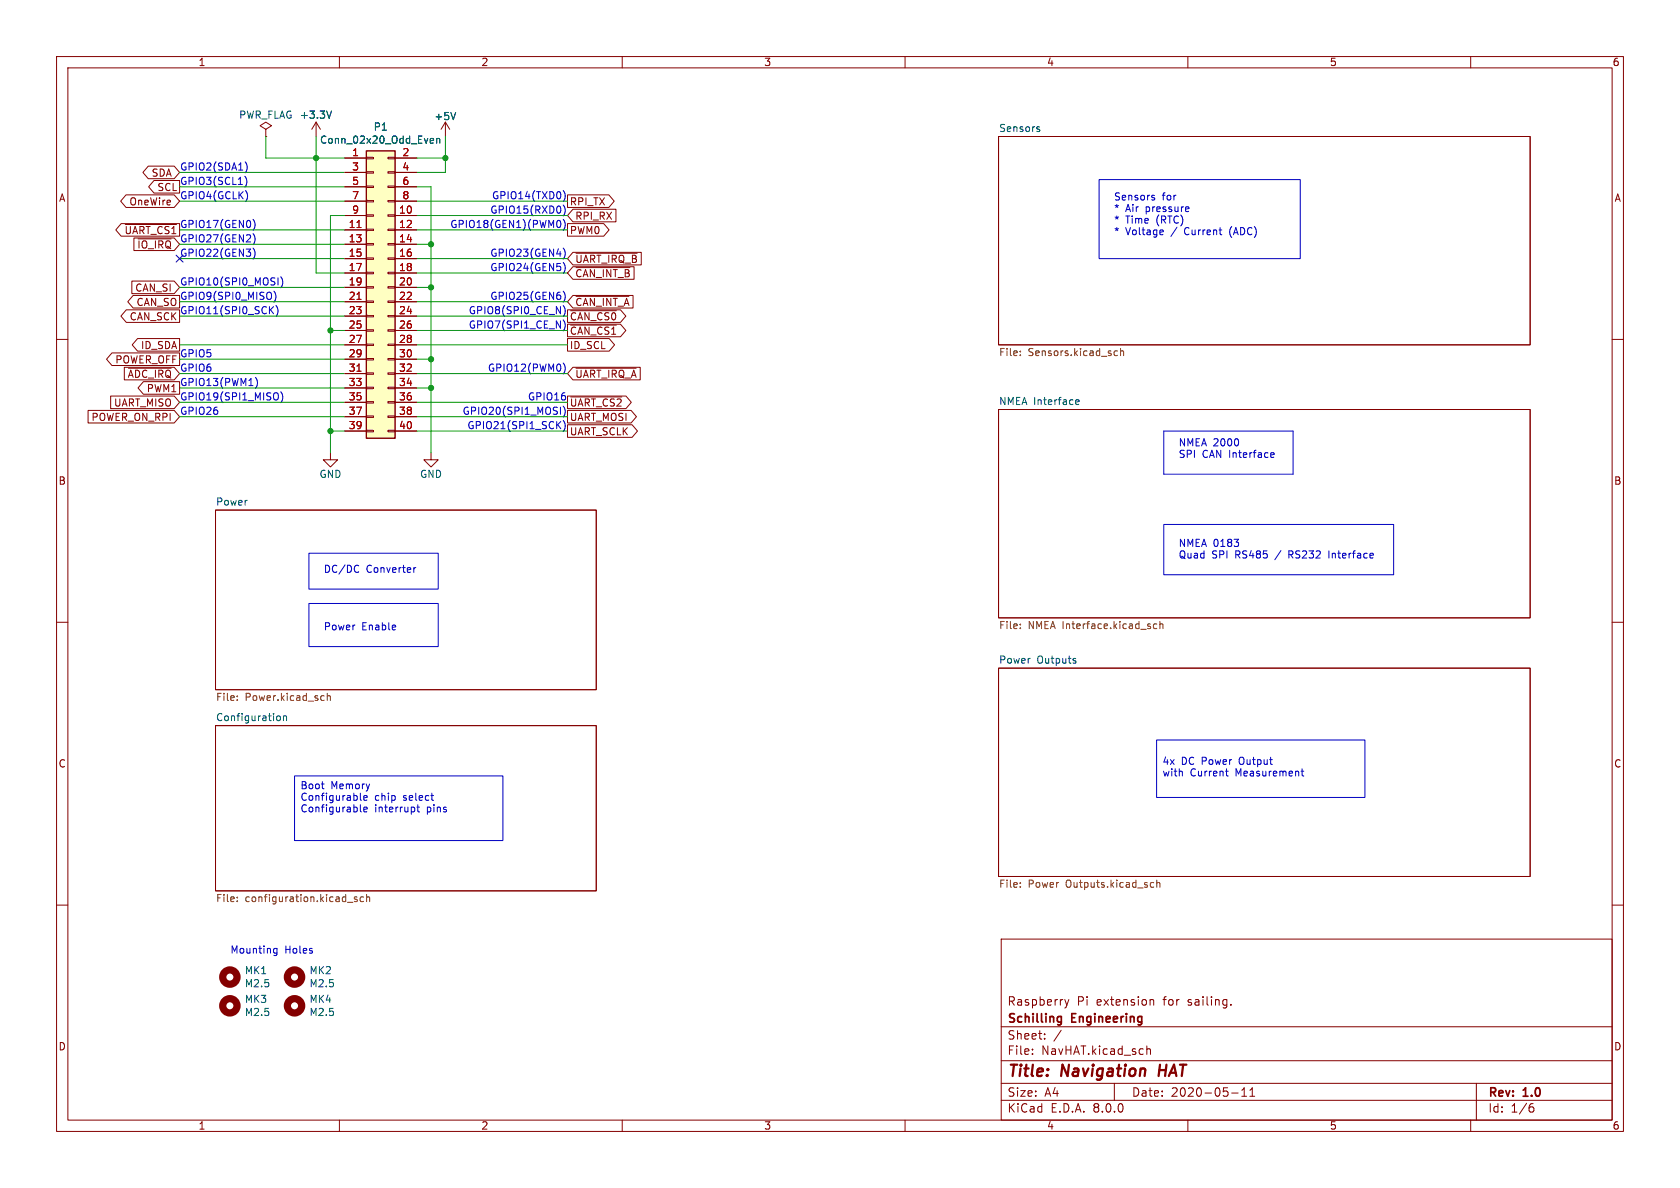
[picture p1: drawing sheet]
<svg xmlns="http://www.w3.org/2000/svg" width="297mm" height="210mm" viewBox="0 0 297 210" stroke-linecap="round" stroke-linejoin="round" font-family="sans-serif">
<g fill="none" stroke="#840000" stroke-width=".18">
<path d="M10 10h277v190h-277zM12 12h273v186h-273zM60 10v2M110 10v2M160 10v2M210 10v2M260 10v2M47 22.9l1-.7-1-.6-1 .6 1 .7v1.2M47 24.1h.1M55.9 21.6l-.8 1.3M55.9 21.6v2.5M55.9 21.6l.7 1.3"/>
<path d="M176.5 24.1h94v36.9h-94zM10 60h2M285 60h2M176.5 72.4h94v36.8h-94zM38.1 90.2h67.3v31.7h-67.3zM58.4 80v1.3h1.3l-1.3 1.3-1.3-1.3h1.3M76.2 80v1.3h1.3l-1.3 1.3-1.3-1.3h1.3M10 110h2M176.5 118.1h94v36.8h-94zM285 110h2M38.1 128.3h67.3v29.2h-67.3zM10 160h2"/>
<path d="M285 160h2M177 166h108v32h-108zM188.2 176.7l.4 1M188.6 177.7l-.1 .4-.3 .1M189 176.7l-.4 1M203.4 176.8h.5l.1 .9M217.6 177.6v.1M60 198v2M110 198v2M160 198v2M177 194.5h108M177 191.5h108"/>
<path d="M177 187.5h108M177 181.5h108M182.5 186.3v.1M182.5 185.5v.1M184.7 183.6v.1M184.7 182.8v.1M187.6 182.1l-1.3 2M197 191.5v3M202.7 184.9v1.5M202.7 185.5l.3-.1 .3 .1 .1 .9M210 198v2M217.7 193.2h1.2"/>
<path d="M219.5 193.8h.9M219.5 192.7l.5-.4v1.5M221 193.8h.8M221 192.7l.4-.4v1.5M260 198v2M261 191.5v6.5M270.6 195.7h.3l.3 .3-.1 .5-.5 .1M271 195.1l-.4 .1"/>
</g>
<path d="M205.1 188.2l-.3 2" fill="none" stroke="#840000" stroke-width=".4"/>
<path d="M187.2 179.7l.4 .1M187.6 179.7v1.2l-.1 .2-.4 .1M187.6 180.6l-.4 .1" fill="none" stroke="#840000" stroke-width=".3"/>
<path d="M58.6 19.6l-.4 1.3M183.5 22.8l.3 .1v.2l-.2 .2h-.2M183.5 22.4l.3 .1M190.2 71.1l.6-.1-.1-.3h-.3l-.2 .1v.7h.5M190.1 116.8l.1 .2-.1 .2M190.1 116.4h.1M49 126.6l.3-.1 .3 .3-.1 .5-.2 .1-.3-.1M50.1 126.7l.2-.2 .3 .1 .1 .8M50.1 126.5v.9" fill="none" stroke="#006464" stroke-width=".18"/>
<g fill="none" stroke="#725600" stroke-width=".18">
<path d="M180.4 62.1v.1M180.4 62.7v.2M197.1 62.8h.5M197.1 62.1h.5M198.1 62.1l.2-.1 .3 .1v.8M198.1 61.6v1.3M180.4 110.3v.2M180.4 111v.1M204.5 110.3h-.4l-.2 .2 .1 .6h.5M205.1 109.9v1.2M205.1 110.4l.1-.1h.3l.1 .8M41.9 123v.2"/>
<path d="M41.9 123.7v.1M57.2 123h.1M57.3 123.8h-.1M57.9 122.6v1.2M57.9 123.1l.1-.1h.3l.1 .8M41.9 159.3v.1M41.9 158.6v.1M61.4 159.5h1M63.1 158.6l-.3-.1-.2 .2 .1 .2 .4 .1v.3h-.5M64.3 158.6l-.4-.1-.2 .3 .1 .5h.5M64.8 158.7l.2-.2 .3 .1 .1 .8M64.8 158.1v1.3"/>
<path d="M180.4 156.7v.1M180.4 156.1v.1M203.5 156.8h.5M203.5 156.1h.5M204.5 156.1l.2-.1 .3 .1 .1 .7M204.5 155.6v1.2"/>
</g>
<g fill="none" stroke="#840000" stroke-width="1.3">
<circle cx="40.6" cy="172.7" r="1.27"/>
<circle cx="40.6" cy="177.8" r="1.27"/>
<circle cx="52.1" cy="177.8" r="1.27"/>
<circle cx="52.1" cy="172.7" r="1.27"/>
</g>
<path d="M64.8 26.7h5v50.8h-5z" fill="#ffffc2"/>
<g fill="none" stroke="#840000" stroke-width=".18">
<path d="M21.4 39.5h10.3v2.3h-10.3l-.9-1.2zM22.1 39.7h9.1M22.3 34.4h8.5l.9 1.2-.9 1.1h-8.5l-1-1.1zM26.2 29.4h4.6l.9 1.1-.9 1.1h-4.6l-.9-1.1zM27.2 31.9h4.5v2.2h-4.5l-.9-1.1zM61 27.9h3.8M61 38.1h3.8M61 30.5h3.8M61 33h3.8M61 35.6h3.8M64.8 38h1.2v.2h-1.2zM64.8 35.4h1.2v.3h-1.2z"/>
<path d="M64.8 32.9h1.2v.2h-1.2zM64.8 30.4h1.2v.2h-1.2zM64.8 27.8h1.2v.3h-1.2zM68.6 38h1.2v.2h-1.2zM68.6 35.4h1.2v.3h-1.2zM68.6 32.9h1.2v.2h-1.2zM68.6 30.4h1.2v.2h-1.2zM68.6 27.8h1.2v.3h-1.2zM69.8 27.9h3.9M69.8 38.1h3.9M69.8 30.5h3.9M69.8 33h3.9"/>
<path d="M69.8 35.6h3.9M78.7 21.6l-.7 1.3M78.7 21.6v2.5M78.7 21.6l.8 1.3M100.3 39.5h6.4l1 1.1-1 1.2h-6.4zM100.3 34.4h7.3l1 1.2-1 1.1h-7.3zM101.3 37h7.6v2.2h-7.6l-1-1.1zM22.3 54.8h9.4v2.2h-9.4l-.9-1.1zM23.3 49.7h7.5l.9 1.1-.9 1.1h-7.5zM23.5 52.2h8.2v2.3h-8.2l-.9-1.2zM23.7 42.1h7.1l.9 1.1-.9 1.1h-7.1zM24.3 59.8h7.4v2.3h-7.4l-.9-1.1z"/>
<path d="M24.4 42.2h5.9M61 40.6h3.8M61 43.2h3.8M61 45.7h3.8M61 48.3h3.8M61 50.8h3.8M61 53.3h3.8M61 55.9h3.8M61 58.4h3.8M64.8 58.3h1.2v.2h-1.2zM64.8 55.8h1.2v.2h-1.2zM64.8 53.2h1.2v.3h-1.2z"/>
<path d="M64.8 50.7h1.2v.2h-1.2zM64.8 48.1h1.2v.3h-1.2zM64.8 45.6h1.2v.2h-1.2zM64.8 43.1h1.2v.2h-1.2zM64.8 40.5h1.2v.3h-1.2zM68.6 58.3h1.2v.2h-1.2zM68.6 55.8h1.2v.2h-1.2zM68.6 53.2h1.2v.3h-1.2zM68.6 50.7h1.2v.2h-1.2zM68.6 48.1h1.2v.3h-1.2zM68.6 45.6h1.2v.2h-1.2zM68.6 43.1h1.2v.2h-1.2z"/>
<path d="M68.6 40.5h1.2v.3h-1.2zM69.8 40.6h3.9M69.8 43.2h3.9M69.8 45.7h3.9M69.8 48.3h3.9M69.8 50.8h3.9M69.8 53.3h3.9M69.8 55.9h3.9M69.8 58.4h3.9M100.3 57.3h9.4l.9 1.1-.9 1.1h-9.4zM100.3 59.8h7.4l.9 1.2-.9 1.1h-7.4zM100.3 54.8h9.4l.9 1.1-.9 1.1h-9.4z"/>
<path d="M100.9 57.5h8.1M100.9 54.9h8.1M101.3 52.2h10.6v2.3h-10.6l-1-1.2zM101.3 47.1h10.8v2.3h-10.8l-1-1.1zM101.3 44.6h12.1v2.2h-12.1l-1-1.1zM101.8 52.4h9.4M101.8 47.3h9.6M101.8 44.8h10.8M15.6 72.5h15.2l.9 1.2-.9 1.1h-15.2zM19.6 70h11.2l.9 1.1-.9 1.1h-11.2zM19.8 62.4h11.9v2.2h-11.9l-1-1.1zM22 64.9h8.8l.9 1.1-.9 1.2h-8.8z"/>
<path d="M22.7 65.1h7.6M25.4 67.5h6.3v2.2h-6.3l-1-1.1zM61 61h3.8M61 63.5h3.8M61 66h3.8M61 68.6h3.8M61 71.1h3.8M61 73.7h3.8M61 76.2h3.8M64.8 76.1h1.2v.2h-1.2zM64.8 73.5h1.2v.3h-1.2zM64.8 71h1.2v.2h-1.2z"/>
<path d="M64.8 68.5h1.2v.2h-1.2zM64.8 65.9h1.2v.3h-1.2zM64.8 63.4h1.2v.2h-1.2zM64.8 60.8h1.2v.3h-1.2zM68.6 76.1h1.2v.2h-1.2zM68.6 73.5h1.2v.3h-1.2zM68.6 71h1.2v.2h-1.2zM68.6 68.5h1.2v.2h-1.2zM68.6 65.9h1.2v.3h-1.2zM68.6 63.4h1.2v.2h-1.2zM68.6 60.8h1.2v.3h-1.2zM69.8 61h3.9"/>
<path d="M69.8 63.5h3.9M69.8 66h3.9M69.8 68.6h3.9M69.8 71.1h3.9M69.8 73.7h3.9M69.8 76.2h3.9M100.3 72.5h11.3l.9 1.2-.9 1.1h-11.3zM100.3 70h10.4l.9 1.1-.9 1.1h-10.4zM100.3 75.1h11.4l1 1.1-1 1.1h-11.4zM100.9 70.2h9M101.3 64.9h11.9v2.3h-11.9l-1-1.2zM101.8 65.1h10.7"/>
</g>
<path d="M64.8 26.7h5v50.8h-5z" fill="none" stroke="#840000" stroke-width=".25"/>
<path d="M63.1 40.2h.7M63.1 52.9h.7M63.1 65.6h.7" fill="none" stroke="#a90000" stroke-width=".18"/>
<path d="M58.6 19.6l-.4 1.3M80.6 19.9l-.5 1.3M76.2 24.5h.4l.1 .3-.7 .1M76.6 25.3h-.4M77.2 24.6l.2-.1h.3v.8M77.2 24.5v.8" fill="none" stroke="#006464" stroke-width=".18"/>
<g fill="none" stroke="#0000c2" stroke-width=".18">
<path d="M43.3 31.2a1.46 1.46 0 0 1 0 1.9M43.4 28.7a1.49 1.49 0 0 1 0 1.8M43.6 34.1l.2 .4-.2 .8M44.7 38.8a1.46 1.46 0 0 1 0 1.9M98.8 39a.79 .79 0 0 1 0 1.2M99.6 33.7a1.46 1.46 0 0 1 0 1.9M99.6 36.2a1.46 1.46 0 0 1 0 2M99.6 38.8a1.46 1.46 0 0 1 0 1.9M194.3 31.8h35.6v13.9h-35.6zM203.8 34.9l.3 .1v.2l-.1 .2h-.3M203.8 34.5l.3 .1M210 36.6l.2 .3-.6 .1"/>
<path d="M210.1 37.3l-.1 .1M44.7 41.3a1.46 1.46 0 0 1 0 2M44.7 43.9a1.46 1.46 0 0 1 0 1.9M47.8 54.7l.6 .8M48.4 54.2l-.8 .7M48.4 51.5a1.46 1.46 0 0 1 0 1.9M48.8 54a1.46 1.46 0 0 1 0 2M49.6 48.9a1.46 1.46 0 0 1 0 2M99.6 43.9a1.46 1.46 0 0 1 0 1.9M99.6 46.4a1.46 1.46 0 0 1 0 1.9M99.6 51.5a1.46 1.46 0 0 1 0 1.9M99.6 54a1.46 1.46 0 0 1 0 2"/>
<path d="M99.6 56.6a1.46 1.46 0 0 1 0 1.9M205.5 40.6l.2 .4-.6 .1M205.6 41.4l-.1 .1M45.2 66.7a1.46 1.46 0 0 1 0 2M49.1 69.6v.9M49.6 69.3a1.46 1.46 0 0 1 0 1.9M98.6 75.1l.5 .7M99.1 74.5l-.7 .7M99.6 64.2a1.46 1.46 0 0 1 0 1.9M99.6 71.8a1.46 1.46 0 0 1 0 1.9M99.6 74.3a1.46 1.46 0 0 1 0 2M205.7 76.2h22.9v7.6h-22.9z"/>
<path d="M218.9 77.8v.8M54.6 97.8h22.9v6.3h-22.9zM63.2 99.9l.2 .1M205.7 92.7h40.7v8.9h-40.7zM218.2 95.3h.8l-.5 .5M218.9 95.9v.6M224.7 80.8h.5M224.7 80.1l.4-.1 .2 .3-.7 .1M234.9 97.4v1.2M54.6 106.7h22.9v7.6h-22.9zM63.4 101.1l-.2 .1M73.2 100.3v.9"/>
<path d="M73.5 100.3l-.3 .3M52.1 137.2h36.8v11.4h-36.8zM56.8 138.6h.5M57.2 139.4h.1M204.5 130.8h36.8v10.2h-36.8zM216.7 136.3h.4M216.8 137l.3 .2M230 136.3h.5M230.2 135.9v1.1l.3 .2M63.7 140.2v1.1l.2 .2M63.7 142.3v1l.2 .2M64.3 140.8l.1 .6h.5"/>
<path d="M64.3 143.1l.6-.1v-.3h-.4l-.2 .2 .1 .6h.5M64.9 140.8v.1l-.6 .2M73.3 142.8v.6M73.7 142.7h.5M73.9 142.3v1l.3 .2M76.2 140.6h.4M76.5 141.5h.1M48.4 168.4l.2 .1 .4-.1M49 167.6v1.1l-.3 .2h-.3M49 167.7l-.4-.1-.2 .2"/>
</g>
<g fill="none" stroke="#009600" stroke-width=".18">
<path d="M31.7 33h29.3M31.7 30.5h29.3M31.7 35.6h29.3M47 24.1v3.8h14M55.9 24.1v24.2h5.1M61 38.1h-2.6v41.9M73.7 27.9h5M73.7 33h2.5v47M73.7 35.6h26.6M73.7 38.1h26.6M78.7 24.1v6.4h-5M31.7 55.9h29.3"/>
<path d="M31.7 43.2h29.3M31.7 45.7h29.3M31.7 53.3h29.3M31.7 50.8h29.3M31.7 40.6h29.3M58.4 58.4h2.6M73.7 55.9h26.6M73.7 58.4h26.6M73.7 48.3h26.6M73.7 43.2h2.5M73.7 45.7h26.6M73.7 53.3h26.6"/>
<path d="M73.7 50.8h2.5M73.7 40.6h26.6M31.7 66h29.3M31.7 71.1h29.3M31.7 61h29.3M31.7 63.5h29.3M31.7 68.6h29.3M31.7 73.7h29.3M58.4 76.2h2.6M73.7 66h26.6M73.7 71.1h26.6M73.7 61h26.6"/>
<path d="M73.7 63.5h2.5M73.7 76.2h26.6M73.7 68.6h2.5M73.7 73.7h26.6"/>
</g>
<path d="M31.1 45.1l1.3 1.2M32.4 45.1l-1.3 1.2" fill="none" stroke="#000084" stroke-width=".18"/>
<g fill="#009600" stroke="#009600" stroke-width=".18">
<circle cx="78.7" cy="27.9" r=".46"/>
<circle cx="55.9" cy="27.9" r=".46"/>
<circle cx="76.2" cy="43.2" r=".46"/>
<circle cx="76.2" cy="68.6" r=".46"/>
<circle cx="76.2" cy="63.5" r=".46"/>
<circle cx="58.4" cy="58.4" r=".46"/>
<circle cx="58.4" cy="76.2" r=".46"/>
<circle cx="76.2" cy="50.8" r=".46"/>
</g>
<g font-size="2.8" fill="#840000">
<text x="178" y="190.9">Title:</text>
<text x="187.7" y="190.9">Navigation</text>
<text x="205.7" y="190.9">HAT</text>
</g>
<g font-size="2.1" fill="#840000">
<text x="178" y="178">Raspberry</text>
<text x="190.4" y="178">Pi</text>
<text x="193.9" y="178">extension</text>
<text x="205.8" y="178">for</text>
<text x="210.3" y="178">sailing.</text>
<text x="178" y="184">Sheet:</text>
<text x="178" y="181.2">Schilling</text>
<text x="189.5" y="181.2">Engineering</text>
<text x="178" y="186.7">File:</text>
<text x="184.1" y="186.7">NavHAT.kicad_sch</text>
<text x="178" y="196.9">KiCad</text>
<text x="178" y="194.1">Size:</text>
<text x="184.7" y="194.1">A4</text>
<text x="185.7" y="196.9">E.D.A.</text>
<text x="193.3" y="196.9">8.0.0</text>
<text x="200" y="194.1">Date:</text>
<text x="207" y="194.1">2020-05-11</text>
<text x="263" y="194.3">Rev:</text>
<text x="263" y="196.9">Id:</text>
<text x="267.1" y="196.9">1/6</text>
<text x="269.4" y="194.3">1.0</text>
</g>
<g font-size="1.8" fill="#840000">
<text x="35" y="11.9">1</text>
<text x="85" y="11.9">2</text>
<text x="135" y="11.9">3</text>
<text x="185" y="11.9">4</text>
<text x="235" y="11.9">5</text>
<text x="285" y="11.9">6</text>
<text x="10.3" y="35.9">A</text>
<text x="26.7" y="31.4">SDA</text>
<text x="27.7" y="34">SCL</text>
<text x="285.3" y="35.9">A</text>
<text x="22.8" y="36.5">OneWire</text>
<text x="100.6" y="41.6">PWM0</text>
<text x="100.6" y="36.5">RPI_TX</text>
<text x="101.6" y="39.1">RPI_RX</text>
<text x="101.6" y="46.7">~{UART_IRQ_B}</text>
<text x="23.8" y="51.8">CAN_SI</text>
<text x="101.6" y="49.2">~{CAN_INT_B}</text>
<text x="22.8" y="56.8">CAN_SCK</text>
<text x="24" y="54.3">CAN_SO</text>
<text x="100.6" y="59.4">~{CAN_CS1}</text>
<text x="100.6" y="56.8">~{CAN_CS0}</text>
<text x="101.6" y="54.3">~{CAN_INT_A}</text>
<text x="20.3" y="64.5">POWER_OFF</text>
<text x="24.8" y="61.9">ID_SDA</text>
<text x="100.6" y="61.9">ID_SCL</text>
<text x="25.8" y="69.5">PWM1</text>
<text x="101.6" y="67">~{UART_IRQ_A}</text>
<text x="16.1" y="74.6">POWER_ON_RPI</text>
<text x="20.1" y="72.1">UART_MISO</text>
<text x="100.6" y="74.6">UART_MOSI</text>
<text x="100.6" y="72.1">~{UART_CS2}</text>
<text x="100.6" y="77.2">UART_SCLK</text>
<text x="10.3" y="85.9">B</text>
<text x="285.3" y="85.9">B</text>
<text x="10.3" y="135.9">C</text>
<text x="285.3" y="135.9">C</text>
<text x="10.3" y="185.9">D</text>
<text x="285.3" y="185.9">D</text>
<text x="35" y="199.9">1</text>
<text x="85" y="199.9">2</text>
<text x="135" y="199.9">3</text>
<text x="185" y="199.9">4</text>
<text x="235" y="199.9">5</text>
<text x="285" y="199.9">6</text>
</g>
<g font-size="1.8" fill="#006464">
<text x="42.2" y="21.2">PWR_FLAG +3.3V</text>
<text x="52.9" y="21.2">+3.3V</text>
<text x="66" y="23.3">P1</text>
<text x="76.7" y="21.4">+5V</text>
<text x="176.5" y="23.4">Sensors</text>
<text x="56.5" y="25.6">Conn_02x20_Odd_Even</text>
<text x="176.5" y="71.7">NMEA Interface</text>
<text x="38.1" y="89.5">Power</text>
<text x="56.4" y="84.7">GND</text>
<text x="74.2" y="84.7">GND</text>
<text x="176.5" y="117.4">Power</text>
<text x="183.3" y="117.4">Outputs</text>
<text x="38.1" y="127.6">Configuration</text>
<text x="43.2" y="172.4">MK1</text>
<text x="54.6" y="172.4">MK2</text>
<text x="43.2" y="177.5">MK3</text>
<text x="43.2" y="174.7">M2.5</text>
<text x="43.2" y="179.8">M2.5</text>
<text x="54.6" y="177.5">MK4</text>
<text x="54.6" y="174.7">M2.5</text>
<text x="54.6" y="179.8">M2.5</text>
</g>
<g font-size="1.8" fill="#a90000">
<text x="62.2" y="27.7">1</text>
<text x="71" y="27.7">2</text>
<text x="62.2" y="30.2">3</text>
<text x="62.2" y="32.8">5</text>
<text x="62.2" y="35.3">7</text>
<text x="71" y="30.2">4</text>
<text x="71" y="32.8">6</text>
<text x="71" y="35.3">8</text>
<text x="61.6" y="40.4">11</text>
<text x="62.2" y="37.8">9</text>
<text x="70.4" y="37.8">10</text>
<text x="70.4" y="40.4">12</text>
<text x="61.6" y="42.9">13</text>
<text x="61.6" y="45.5">15</text>
<text x="70.4" y="42.9">14</text>
<text x="70.4" y="45.5">16</text>
<text x="61.6" y="48">17</text>
<text x="61.6" y="50.5">19</text>
<text x="61.6" y="53.1">21</text>
<text x="70.4" y="48">18</text>
<text x="70.4" y="50.5">20</text>
<text x="70.4" y="53.1">22</text>
<text x="61.6" y="55.6">23</text>
<text x="61.6" y="58.2">25</text>
<text x="70.4" y="55.6">24</text>
<text x="70.4" y="58.2">26</text>
<text x="61.6" y="60.7">27</text>
<text x="61.6" y="63.2">29</text>
<text x="61.6" y="65.8">31</text>
<text x="70.4" y="60.7">28</text>
<text x="70.4" y="63.2">30</text>
<text x="70.4" y="65.8">32</text>
<text x="61.6" y="68.3">33</text>
<text x="61.6" y="70.9">35</text>
<text x="70.4" y="68.3">34</text>
<text x="70.4" y="70.9">36</text>
<text x="61.6" y="73.4">37</text>
<text x="61.6" y="75.9">39</text>
<text x="70.4" y="73.4">38</text>
<text x="70.4" y="75.9">40</text>
</g>
<g font-size="1.8" fill="#0000c2">
<text x="31.7" y="35.3">GPIO4(GCLK)</text>
<text x="31.7" y="32.8">GPIO3(SCL1)</text>
<text x="31.7" y="30.2">GPIO2(SDA1)</text>
<text x="86.9" y="35.3">GPIO14(TXD0)</text>
<text x="196.8" y="35.5">Sensors</text>
<text x="205.5" y="35.5">for</text>
<text x="21.9" y="41.6">~{UART_CS1}</text>
<text x="31.7" y="40.4">GPIO17(GEN0)</text>
<text x="79.5" y="40.4">GPIO18(GEN1)(PWM0)</text>
<text x="86.6" y="37.9">GPIO15(RXD0)</text>
<text x="196.8" y="37.6">*</text>
<text x="196.8" y="39.6">*</text>
<text x="196.8" y="41.7">*</text>
<text x="199" y="37.6">Air</text>
<text x="199" y="39.6">Time</text>
<text x="199" y="41.7">Voltage</text>
<text x="202.6" y="37.6">pressure</text>
<text x="204.5" y="39.6">(RTC)</text>
<text x="207.2" y="41.7">/</text>
<text x="209.7" y="41.7">Current</text>
<text x="217.8" y="41.7">(ADC)</text>
<text x="24.2" y="44.1">~{IO_IRQ}</text>
<text x="31.7" y="42.9">GPIO27(GEN2)</text>
<text x="31.7" y="45.5">GPIO22(GEN3)</text>
<text x="86.6" y="45.5">GPIO23(GEN4)</text>
<text x="31.7" y="53.1">GPIO9(SPI0_MISO)</text>
<text x="31.7" y="50.6">GPIO10(SPI0_MOSI)</text>
<text x="86.6" y="53.1">GPIO25(GEN6)</text>
<text x="86.6" y="48">GPIO24(GEN5)</text>
<text x="31.7" y="55.6">GPIO11(SPI0_SCK)</text>
<text x="82.8" y="55.6">GPIO8(SPI0_CE_N)</text>
<text x="82.8" y="58.2">GPIO7(SPI1_CE_N)</text>
<text x="31.7" y="65.8">GPIO6</text>
<text x="31.7" y="63.3">GPIO5</text>
<text x="86.2" y="65.8">GPIO12(PWM0)</text>
<text x="22.5" y="67">~{ADC_IRQ}</text>
<text x="31.7" y="68.3">GPIO13(PWM1)</text>
<text x="31.7" y="70.9">GPIO19(SPI1_MISO)</text>
<text x="93.2" y="70.9">GPIO16</text>
<text x="31.7" y="73.4">GPIO26</text>
<text x="81.7" y="73.4">GPIO20(SPI1_MOSI)</text>
<text x="82.5" y="76">GPIO21(SPI1_SCK)</text>
<text x="208.3" y="79">NMEA 2000</text>
<text x="208.3" y="81">SPI</text>
<text x="212.5" y="81">CAN Interface</text>
<text x="57.1" y="101.4">DC/DC</text>
<text x="64.7" y="101.4">Converter</text>
<text x="208.3" y="96.8">NMEA 0183</text>
<text x="208.3" y="98.8">Quad</text>
<text x="214.2" y="98.8">SPI</text>
<text x="218.5" y="98.8">RS485</text>
<text x="225.8" y="98.8">/</text>
<text x="228.3" y="98.8">RS232</text>
<text x="235.5" y="98.8">Interface</text>
<text x="57.1" y="111.5">Power</text>
<text x="63.9" y="111.5">Enable</text>
<text x="205.4" y="135.5">4x</text>
<text x="205.4" y="137.6">with</text>
<text x="208.8" y="135.5">DC Power</text>
<text x="210.4" y="137.6">Current</text>
<text x="218.5" y="137.6">Measurement</text>
<text x="219.3" y="135.5">Output</text>
<text x="53" y="139.8">Boot</text>
<text x="53" y="141.9">Configurable</text>
<text x="53" y="143.9">Configurable</text>
<text x="58.5" y="139.8">Memory</text>
<text x="66.2" y="141.9">chip</text>
<text x="66.2" y="143.9">interrupt</text>
<text x="71.4" y="141.9">select</text>
<text x="75.6" y="143.9">pins</text>
<text x="40.6" y="168.7">Mounting</text>
<text x="50.3" y="168.7">Holes</text>
</g>
<g font-size="1.8" fill="#725600">
<text x="176.5" y="63.3">File:</text>
<text x="181.8" y="63.3">Sensors.kicad_sch</text>
<text x="176.5" y="111.5">File:</text>
<text x="181.8" y="111.5">NMEA Interface.kicad_sch</text>
<text x="38.1" y="124.2">File:</text>
<text x="43.3" y="124.2">Power.kicad_sch</text>
<text x="38.1" y="159.8">File:</text>
<text x="43.3" y="159.8">configuration.kicad_sch</text>
<text x="176.5" y="157.3">File:</text>
<text x="181.8" y="157.3">Power</text>
<text x="188.5" y="157.3">Outputs.kicad_sch</text>
</g>
</svg>
